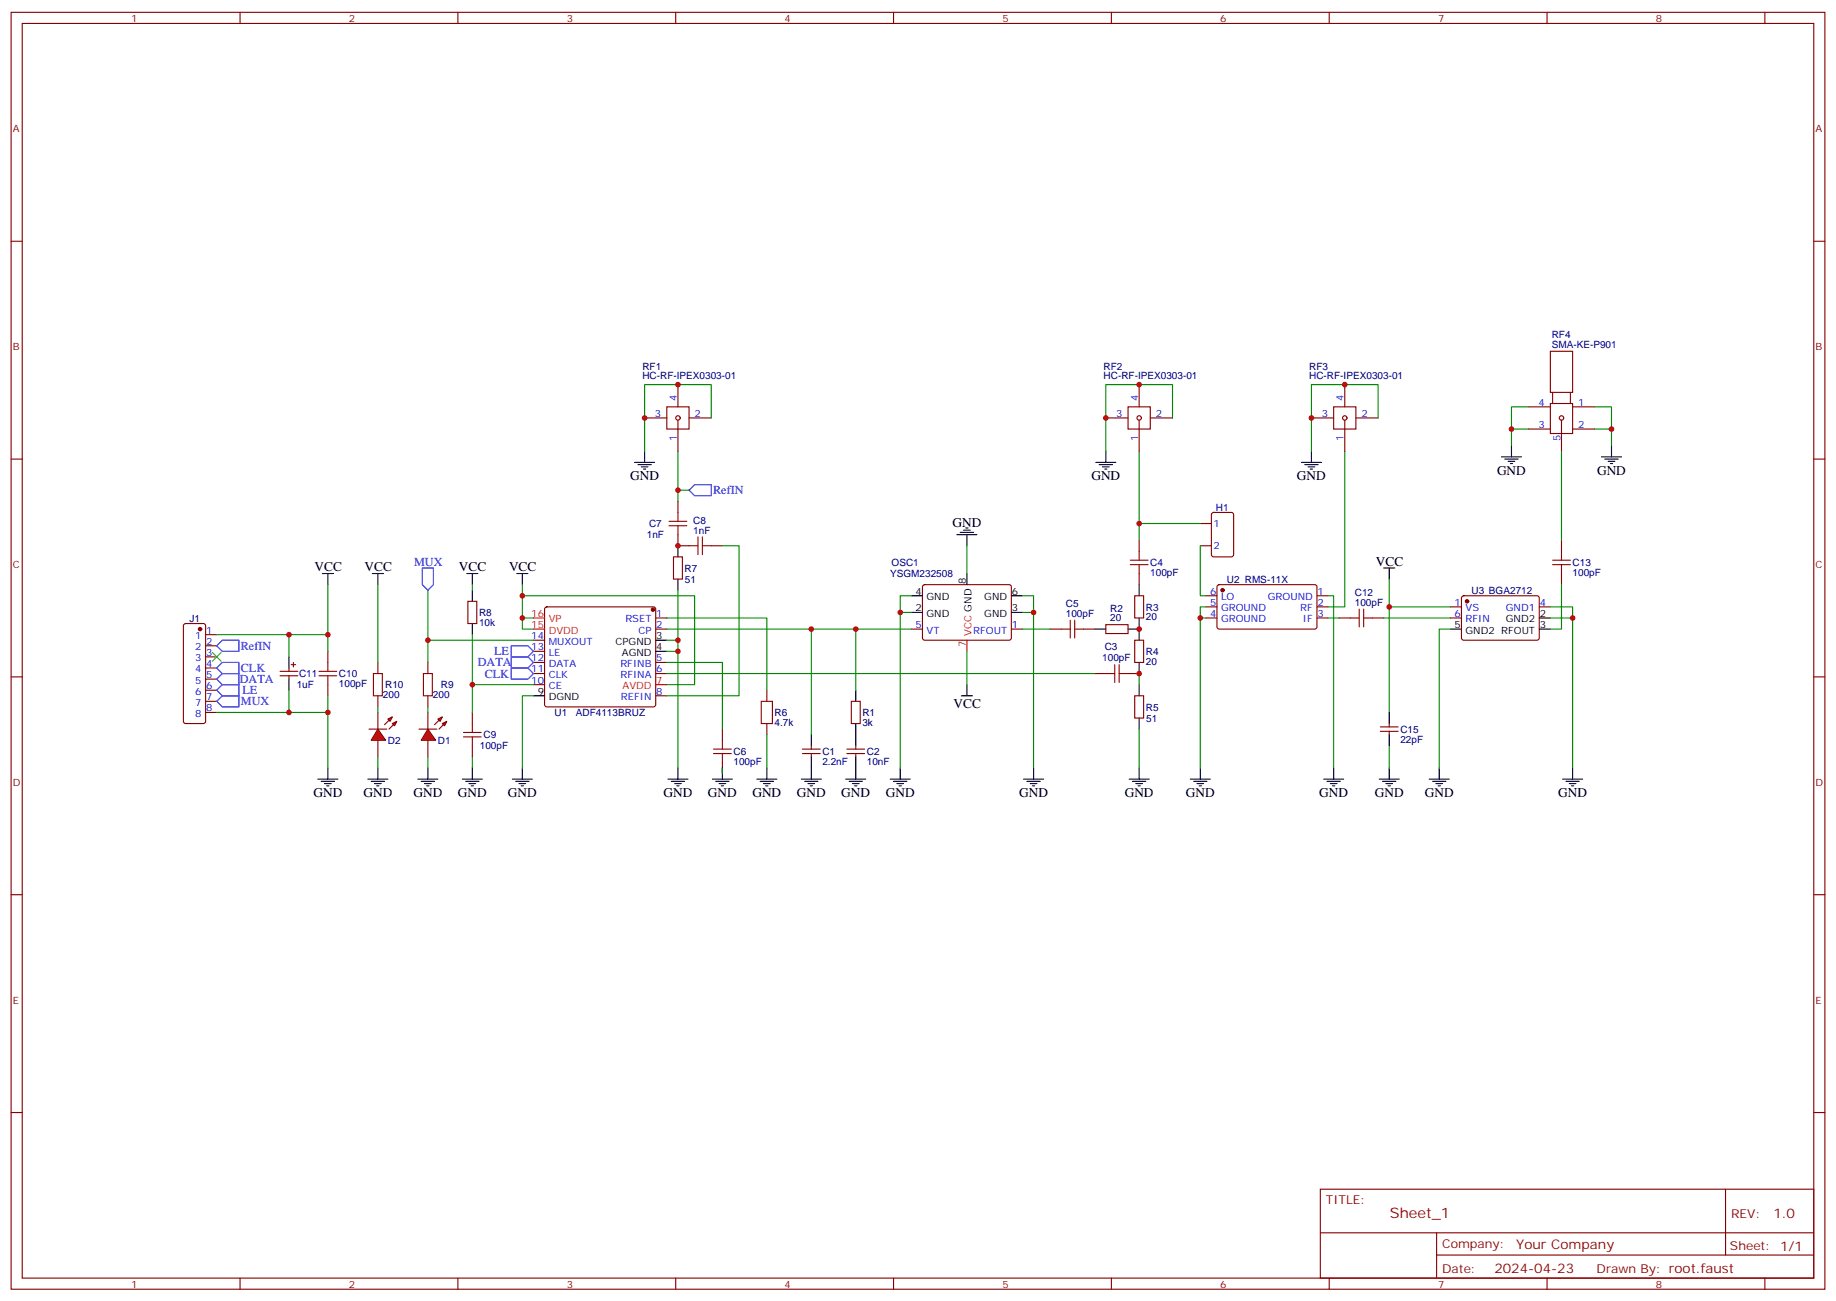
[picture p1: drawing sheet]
<svg xmlns="http://www.w3.org/2000/svg" width="583mm" height="413mm" viewBox="0 0 583 413" stroke-linecap="round" stroke-linejoin="round" font-family="sans-serif">
<g fill="none" stroke="#870000" stroke-width=".35">
<path d="M3.5 3.9h575.8v405.4h-575.8zM7.1 7.4h568.6v398.3h-568.6zM76.2 3.9v3.5M145.3 3.9v3.5M214.5 3.9v3.5M283.6 3.9v3.5M352.8 3.9v3.5M421.9 3.9v3.5M491.1 3.9v3.5M560.2 3.9v3.5M3.5 76.6h3.6M575.7 76.6h3.6"/>
<path d="M3.5 145.7h3.6M215.2 159.1v3.6M575.7 145.7h3.6M213.8 176.8h2.8v7h-2.8zM215.2 169.7v3.5h3.5M225.8 173.2h3.5M361.6 171.5v3.5M381 173.2h3.5M381 166.2h3.5M384.8 162.9l.4-.2h5.7l.6 .4 .1 13-.5 .6-5.9 .1-.6-.5-.1-12.9zM58.4 198.2l.5-.3h5.7l.5 .3 .2 .4v30.4l-.3 .5-.4 .2h-5.7l-.5-.2-.2-.5v-30.4zM148.5 190.9h2.8v7h-2.8z"/>
<path d="M173.1 192.9l.5-.2h33.8l.5 .2 .2 .5v30.3l-.2 .5-.5 .2h-33.8l-.5-.2-.2-.5v-30.3zM208.1 196.2h3.6M208.1 199.7h3.6M289.3 199.7h3.5M293 185.8l.5-.2 27.1 .1 .4 .6v16.5l-.7 .4h-27.1l-.4-.7v-16.2zM321 199.7h3.6M333.4 199.7h3.5M344 199.7h3.5M351 198.3h7.1v2.8h-7.1zM360.2 189.1h2.8v7.1h-2.8zM361.6 182.1v3.5M382.8 196.2h3.5"/>
<path d="M382.8 189.1h3.5M382.8 192.7h3.5M386.5 185.8l.5-.2 30.6 .1 .4 .6v13l-.7 .4-30.6-.1-.4-.6v-12.7zM418 196.2h3.6M418 189.1h3.6M418 192.7h3.6M3.5 214.9h3.6M65.3 201.5h3.5M65.3 205h3.5M65.3 208.5h3.5M65.3 212.1h3.5M65.3 215.6h3.5"/>
<path d="M65.3 219.1h3.5M169.3 210.3h3.6M169.3 213.8h3.6M169.3 217.3h3.6M169.3 206.8h3.6M169.3 203.2h3.6M208.1 210.3h3.6M208.1 213.8h3.6M243.4 219.1v3.5M347.5 213.8h3.5M358.1 213.8h3.5M360.2 203.2h2.8v7.1h-2.8z"/>
<path d="M575.7 214.9h3.6M65.3 222.6h3.5M65.3 226.2h3.5M149.9 226.2v3.5M149.9 236.7v3.6M208.1 220.9h3.6M229.3 231.5v3.5M243.4 229.7v3.5M254.7 237.8h5.6M254.7 239.2h5.6M257.5 236.7v1.1M257.5 239.2v1.1"/>
<path d="M268.8 237.8h5.7M268.8 239.2h5.7M270.2 222.6h2.8v7.1h-2.8zM271.6 236.7v1.1M271.6 239.2v1.1M360.2 220.9h2.8v7h-2.8zM229.3 242v3.6M3.5 284h3.6M575.7 284h3.6M3.5 353.2h3.6M575.7 353.2h3.6M419.1 377.5h156.6v28.2h-156.6z"/>
<path d="M547.7 377.5v20.9M419.1 391.4h156.5M456 398.4h119.6M456 391.4v14.1M76.2 405.7v3.6M145.3 405.7v3.6M214.5 405.7v3.6M283.6 405.7v3.6M352.8 405.7v3.6M421.9 405.7v3.6M491.1 405.7v3.6M560.2 405.7v3.6"/>
</g>
<g fill="#870000" stroke="#870000" stroke-width=".35">
<circle cx="207.3" cy="193.5" r=".53"/>
<circle cx="388.1" cy="187.4" r=".53"/>
<circle cx="63.5" cy="199.7" r=".53"/>
</g>
<g fill="none" stroke="#000" stroke-width=".35">
<path d="M413.1 146.8h6.4M414.2 147.5h4.2M415.2 148.2h2.1M415.9 148.9h.7M416.3 143.3v3.5M215.2 173.2v3.6M303.7 169.7h6.4M304.8 169h4.2M305.9 168.3h2.1M306.6 167.6h.7M306.9 169.7v3.5M148.2 182.1h3.5"/>
<path d="M149.9 182.1v3.5M149.9 187.4v3.5M149.9 197.9v3.6M164 182.1h3.6M165.8 182.1v3.5M215.2 183.8v3.6M289.3 194.4h3.5M289.3 189.1h3.5M306.9 182.1v3.5M321 194.4h3.6M321 189.1h3.6M347.5 199.7h3.5"/>
<path d="M358.1 199.7h3.5M361.6 185.6v3.5M361.6 196.2v7M208.1 203.2h3.6M208.1 206.8h3.6M271.6 219.1v3.5M306.9 217.3v3.6M361.6 210.3v3.5M361.6 217.3v3.6M169.3 220.9h3.6M257.5 233.2v3.5M271.6 229.7v7"/>
<path d="M305.2 220.9h3.5M361.6 227.9v3.6M146.8 247.3h6.3M147.8 248h4.2M148.9 248.7h2.1M149.6 249.4h.7M149.9 243.8v3.5M162.6 247.3h6.4M163.7 248h4.2M164.7 248.7h2.2M165.5 249.4h.7M165.8 243.8v3.5"/>
<path d="M212 247.3h6.4M213.1 248h4.2M214.1 248.7h2.2M214.8 249.4h.7M215.2 243.8v3.5M226.1 247.3h6.4M227.2 248h4.2M228.2 248.7h2.2M229 249.4h.7M229.3 243.8v3.5M240.2 247.3h6.4M241.3 248h4.2"/>
<path d="M242.4 248.7h2.1M243.1 249.4h.7M243.4 243.8v3.5M254.4 247.3h6.3M255.4 248h4.2M256.5 248.7h2.1M257.2 249.4h.7M257.5 240.3v7M268.5 247.3h6.3M269.5 248h4.3M270.6 248.7h2.1M271.3 249.4h.7"/>
<path d="M271.6 240.3v7M282.6 247.3h6.3M283.6 248h4.3M284.7 248.7h2.1M285.4 249.4h.7M285.8 243.8v3.5M324.9 247.3h6.4M326 248h4.2M327 248.7h2.1M327.7 249.4h.7M328.1 243.8v3.5M358.4 247.3h6.4"/>
<path d="M359.5 248h4.2M360.5 248.7h2.2M361.2 249.4h.7M361.6 243.8v3.5M377.8 247.3h6.4M378.9 248h4.2M379.9 248.7h2.2M380.6 249.4h.8M381 243.8v3.5M420.2 247.3h6.3M421.2 248h4.2M422.3 248.7h2.1"/>
<path d="M423 249.4h.7M423.3 243.8v3.5"/>
</g>
<path d="M169.3 199.7h3.6M169.3 196.2h3.6M208.1 217.3h3.6M306.9 203.2v3.6" fill="none" stroke="#f00" stroke-width=".35"/>
<g fill="none" stroke="#a10000" stroke-width=".35">
<path d="M212.4 165.5h5.6M212.4 166.9h5.6M215.2 162.7v2.8M215.2 166.9v2.8M218.7 173.2h2.8M221.5 170.4v5.7M223 173.2h2.8M223 170.4v5.7M358.8 179.2h5.6M358.8 177.8h5.6M361.6 175v2.8M361.6 179.2v2.9"/>
<path d="M336.9 199.7h2.8M339.7 196.9v5.6M341.1 199.7h2.9M341.1 196.9v5.6M351 213.8h2.8M353.8 211v5.6M355.2 211v5.6M355.2 213.8h2.9M147.1 233.9h5.7M147.1 232.5h5.7M149.9 229.7v2.8M149.9 233.9v2.8"/>
<path d="M226.5 239.2h5.6M226.5 237.8h5.6M229.3 235v2.8M229.3 239.2v2.8M241.7 222.6h3.5v7.1h-3.5z"/>
</g>
<g fill="none" stroke="#008700" stroke-width=".35">
<path d="M215.2 143.3v15.8M215.2 155.6h3.5M361.6 143.3v28.2M426.9 143.3v49.4h-5.3M229.3 173.2h5.3v47.7h-22.9M306.9 173.2v8.9M361.6 166.2h19.4M381 173.2v15.9h1.8M149.9 185.6v1.8M165.8 185.6v14.1h3.5M165.8 189.1h54.7v28.2h-8.8M165.8 196.2h3.5"/>
<path d="M211.7 196.2h31.7v22.9M211.7 199.7h77.6M215.2 187.4v15.8M257.5 199.7v33.5M271.6 199.7v19.4M285.8 194.4h3.5M289.3 189.1h-3.5v54.7M324.6 189.1h3.5v54.7M324.6 199.7h8.8M324.6 194.4h3.5M381 196.2h1.8M382.8 192.7h-1.8v51.1"/>
<path d="M421.6 189.1h1.7v54.7M149.9 201.5v24.7M149.9 217.3h19.4M211.7 210.3h17.6v21.2M211.7 203.2h3.5v40.6M211.7 213.8h135.8M211.7 206.8h3.5M306.9 206.8v10.5M361.6 213.8v3.5M169.3 220.9h-3.5v22.9M243.4 233.2v10.6M361.6 231.5v12.3"/>
<path d="M149.9 240.3v3.5M229.3 243.8v1.8"/>
</g>
<path d="M218.7 155.6l1.8-1.8h5.3v3.6h-5.3z" fill="none" stroke="#00f" stroke-width=".35"/>
<g fill="#f00" stroke="#870000" stroke-width=".35">
<path d="M135.8 231.5l2.5 3.5h-4.6z"/>
<path d="M133 231.5h5.6z"/>
</g>
<g fill="#870000" stroke="#870000" stroke-width=".35">
<path d="M139.3 231.5l1.5-1.5z"/>
<path d="M137.9 230l1.4-1.4z"/>
</g>
<g fill="#f00" stroke="#870000" stroke-width=".35">
<path d="M140.4 229.7l1.4-.7-.7 1.4z"/>
<path d="M139 228.3l1.4-.7-.7 1.4z"/>
</g>
<path d="M135.8 226.2v5.3M135.8 235v5.3" fill="none" stroke="#870000" stroke-width=".35"/>
<path d="M118.2 182.1h3.5M119.9 182.1v3.5M116.8 247.3h6.3M117.8 248h4.3M118.9 248.7h2.1M119.6 249.4h.7M119.9 243.8v3.5M132.6 247.3h6.4M133.7 248h4.2M134.8 248.7h2.1M135.5 249.4h.7M135.8 243.8v3.5" fill="none" stroke="#000" stroke-width=".35"/>
<path d="M135.8 187.4v15.8h33.5M135.8 240.3v3.5" fill="none" stroke="#008700" stroke-width=".35"/>
<path d="M68.8 205l1.8-1.8h5.2v3.6h-5.2zM70.6 213.8h5.2v3.5h-5.2l-1.8-1.7zM70.6 217.3h5.2v3.6h-5.2l-1.8-1.8zM162.3 205h5.3l1.7 1.8-1.7 1.7h-5.3zM162.3 208.5h5.3l1.7 1.8-1.7 1.8h-5.3zM162.3 212.1h5.3l1.7 1.7-1.7 1.8h-5.3zM70.6 220.9h5.2v3.5h-5.2l-1.8-1.8z" fill="none" stroke="#00f" stroke-width=".35"/>
<g fill="#f00" stroke="#870000" stroke-width=".35">
<path d="M119.9 231.5l2.5 3.5h-4.6z"/>
<path d="M117.1 231.5h5.7z"/>
</g>
<g fill="#870000" stroke="#870000" stroke-width=".35">
<path d="M124.9 230l-1.4 1.5z"/>
<path d="M122.1 230l1.4-1.4z"/>
</g>
<g fill="#f00" stroke="#870000" stroke-width=".35">
<path d="M124.5 229.7l1.4-.7-.7 1.4z"/>
<path d="M123.1 228.3l1.4-.7-.7 1.4z"/>
</g>
<g fill="none" stroke="#870000" stroke-width=".35">
<path d="M492.1 111.5h7.1v13.1h-7.1zM204.6 132.7h7.1M211.7 129.2h7v7h-7zM215.2 122.1v7.1M215.2 133.4v9.9M218.7 132.7h7.1M351 132.7h7.1M358.1 129.2h7v7h-7zM361.6 122.1v7.1M361.6 133.4v9.9M365.1 132.7h7.1M416.3 132.7h7"/>
<path d="M423.3 129.2h7.1v7h-7.1zM426.9 122.1v7.1M426.9 133.4v9.9M430.4 132.7h7M485.1 129.2h7M485.1 136.2h7M492.1 128.1h7.1v9.5h-7.1zM492.8 124.6v3.5M495.7 133.4v9.9M498.5 124.6v3.5M499.2 129.2h7M499.2 136.2h7"/>
<path d="M495.7 171.5v3.5M425.1 196.2h3.5M435.7 196.2h3.5M460.4 192.7h3.5M460.4 196.2h3.5M464.1 189.3l.5-.2 23.6 .1 .4 .6-.1 13-.6 .4h-23.6l-.4-.7v-12.7zM488.6 192.7h3.5M495.7 182.1v3.5M88.9 213.1h5.6M88.9 214.5h5.6M91.7 212.1v1M91.7 214.5v1.1"/>
<path d="M92.4 211h1.4M93.1 210.3v1.4M104.1 206.8v3.5M104.1 217.3v3.6M119.9 210.3v3.5M135.8 210.3v3.5M119.9 220.9v3.5M119.9 226.2v5.3M119.9 235v5.3M135.8 220.9v3.5M438.1 232.2h5.7M438.1 230.8h5.7"/>
<path d="M441 229.7v1.1M441 232.2v1"/>
<circle cx="215.2" cy="132.7" r=".71"/>
<circle cx="361.6" cy="132.7" r=".71"/>
<circle cx="426.9" cy="132.7" r=".71"/>
<circle cx="495.7" cy="132.7" r=".71"/>
</g>
<g fill="none" stroke="#a10000" stroke-width=".35">
<path d="M492.8 177.8h5.7M492.8 179.2h5.7M495.7 175v2.8M495.7 179.2v2.9M428.6 196.2h2.8M431.4 193.4v5.6M432.9 196.2h2.8M432.9 193.4v5.6M101.2 214.5h5.7M101.2 213.1h5.7M104.1 210.3v2.8M104.1 214.5v2.8"/>
<path d="M118.5 213.8h2.9v7.1h-2.9zM134.4 213.8h2.8v7.1h-2.8z"/>
</g>
<g fill="none" stroke="#008700" stroke-width=".35">
<path d="M225.8 132.7v-10.6h-21.2v21.2M372.2 132.7v-10.6h-21.2v21.2M437.4 132.7v-10.6h-21.1v21.2M479.8 136.2h5.3M485.1 129.2h-5.3v12.3M506.2 129.2h5.3v12.3M506.2 136.2h5.3M495.7 143.3v28.2M104.1 185.6v21.2M119.9 185.6v24.7M421.6 196.2h3.5M439.2 196.2h21.2"/>
<path d="M441 183.8v42.4M441 192.7h19.4M460.4 199.7h-3.6v44.1M492.1 196.2h7.1v47.6M492.1 192.7h7.1v3.5M495.7 185.6v14.1h-3.6M68.8 201.5h22.9M91.7 219.1v7.1h12.4M104.1 201.5h-12.4v7M135.8 203.2v7.1M68.8 226.2h22.9M104.1 220.9v22.9"/>
<path d="M119.9 224.4v1.8M135.8 224.4v1.8M441 236.7v7.1M119.9 240.3v3.5"/>
</g>
<path d="M134.1 180.3h3.5v5.3l-1.8 1.8-1.7-1.8zM68.8 212.1l1.8-1.8h5.2v3.5h-5.2z" fill="none" stroke="#00f" stroke-width=".35"/>
<g fill="none" stroke="#000" stroke-width=".35">
<path d="M201.4 146.8h6.4M202.5 147.5h4.2M203.6 148.2h2.1M204.3 148.9h.7M204.6 143.3v3.5M347.8 146.8h6.4M348.9 147.5h4.2M350 148.2h2.1M350.7 148.9h.7M351 143.3v3.5M476.6 145h6.4M477.7 145.7h4.2"/>
<path d="M478.7 146.4h2.1M479.4 147.1h.7M479.8 141.5v3.5M508.4 145h6.3M509.4 145.7h4.2M510.5 146.4h2.1M511.2 147.1h.7M511.5 141.5v3.5M102.3 182.1h3.5M104.1 182.1v3.5M439.2 180.3h3.5M441 180.3v3.5"/>
<path d="M460.4 199.7h3.5M488.6 196.2h3.5M488.6 199.7h3.5M91.7 208.5v3.6M91.7 215.6v3.5M441 226.2v3.5M441 233.2v3.5M100.9 247.3h6.3M102 248h4.2M103 248.7h2.1M103.7 249.4h.7M104.1 243.8v3.5"/>
<path d="M437.8 247.3h6.3M438.9 248h4.2M439.9 248.7h2.1M440.6 249.4h.7M441 243.8v3.5M453.7 247.3h6.3M454.7 248h4.3M455.8 248.7h2.1M456.5 249.4h.7M456.8 243.8v3.5M496 247.3h6.4M497.1 248h4.2"/>
<path d="M498.1 248.7h2.1M498.8 249.4h.7M499.2 243.8v3.5"/>
</g>
<circle cx="465.7" cy="190.9" r=".53" fill="#870000" stroke="#870000" stroke-width=".35"/>
<path d="M67.4 207.1l2.8 2.8M70.2 207.1l-2.8 2.8" fill="none" stroke="#3c3" stroke-width=".35"/>
<g fill="#c00">
<circle cx="361.6" cy="199.7" r=".88"/>
<circle cx="361.6" cy="213.8" r=".88"/>
<circle cx="285.8" cy="194.4" r=".88"/>
<circle cx="271.6" cy="199.7" r=".88"/>
<circle cx="257.5" cy="199.7" r=".88"/>
<circle cx="328.1" cy="194.4" r=".88"/>
<circle cx="215.2" cy="206.8" r=".88"/>
<circle cx="165.8" cy="196.2" r=".88"/>
<circle cx="165.8" cy="189.1" r=".88"/>
<circle cx="215.2" cy="203.2" r=".88"/>
<circle cx="215.2" cy="173.2" r=".88"/>
<circle cx="361.6" cy="166.2" r=".88"/>
<circle cx="381" cy="196.2" r=".88"/>
<circle cx="215.2" cy="155.6" r=".88"/>
<circle cx="149.9" cy="217.3" r=".88"/>
<circle cx="135.8" cy="203.2" r=".88"/>
<circle cx="104.1" cy="201.5" r=".88"/>
<circle cx="104.1" cy="226.2" r=".88"/>
<circle cx="91.7" cy="201.5" r=".88"/>
<circle cx="91.7" cy="226.2" r=".88"/>
<circle cx="511.5" cy="136.2" r=".88"/>
<circle cx="479.8" cy="136.2" r=".88"/>
<circle cx="441" cy="192.7" r=".88"/>
<circle cx="416.3" cy="132.7" r=".88"/>
<circle cx="426.9" cy="122.1" r=".88"/>
<circle cx="351" cy="132.7" r=".88"/>
<circle cx="361.6" cy="122.1" r=".88"/>
<circle cx="204.6" cy="132.7" r=".88"/>
<circle cx="215.2" cy="122.1" r=".88"/>
<circle cx="499.2" cy="196.2" r=".88"/>
</g>
<text font-size="4.6" fill="#800" x="441.2" y="386.5">Sheet_1</text>
<g font-size="4.2">
<text x="200" y="152.4">GND</text>
<text x="346.4" y="152.4">GND</text>
<text x="411.7" y="152.4">GND</text>
<text x="475.2" y="150.7">GND</text>
<text x="506.9" y="150.7">GND</text>
<text x="302.3" y="167.3">GND</text>
<text x="436.7" y="179.6">VCC</text>
<text x="99.8" y="181.4">VCC</text>
<text x="115.7" y="181.4">VCC</text>
<text x="145.7" y="181.4">VCC</text>
<text x="161.6" y="181.4">VCC</text>
<text x="302.7" y="224.8">VCC</text>
<text x="99.5" y="253">GND</text>
<text x="115.4" y="253">GND</text>
<text x="131.2" y="253">GND</text>
<text x="145.3" y="253">GND</text>
<text x="161.2" y="253">GND</text>
<text x="210.6" y="253">GND</text>
<text x="224.7" y="253">GND</text>
<text x="238.8" y="253">GND</text>
<text x="252.9" y="253">GND</text>
<text x="267.1" y="253">GND</text>
<text x="281.2" y="253">GND</text>
<text x="323.5" y="253">GND</text>
<text x="357" y="253">GND</text>
<text x="376.4" y="253">GND</text>
<text x="418.7" y="253">GND</text>
<text x="436.4" y="253">GND</text>
<text x="452.3" y="253">GND</text>
<text x="494.6" y="253">GND</text>
</g>
<g font-size="4.2" fill="#800">
<text x="562.9" y="386.8">1.0</text>
<text x="481.3" y="396.3">Your Company</text>
<text x="474.4" y="404.1">2024-04-23</text>
</g>
<g font-size="3.9" fill="#00f">
<text x="226.4" y="157">RefIN</text>
<text x="131.4" y="179.8">MUX</text>
<text x="76.4" y="206.3">RefIN</text>
<text x="156.8" y="208">LE</text>
<text x="76.4" y="213.3">CLK</text>
<text x="151.7" y="211.6">DATA</text>
<text x="153.8" y="215.1">CLK</text>
<text x="76.1" y="216.8">DATA</text>
<text x="76.9" y="220.4">LE</text>
<text x="76.5" y="223.9">MUX</text>
</g>
<g font-size="3.9" fill="#800">
<text x="420.9" y="382.1">TITLE:</text>
<text x="549.5" y="386.8">REV:</text>
<text x="457.8" y="396.3">Company:</text>
<text x="549.1" y="396.9">Sheet: 1/1</text>
<text x="457.8" y="404">Date:</text>
<text x="506.8" y="404.1">Drawn By: root.faust</text>
</g>
<g font-size="3.2" fill="#800">
<text x="41.6" y="6.9">1</text>
<text x="110.8" y="6.9">2</text>
<text x="179.9" y="6.9">3</text>
<text x="249.1" y="6.9">4</text>
<text x="318.2" y="6.9">5</text>
<text x="387.3" y="6.9">6</text>
<text x="456.5" y="6.9">7</text>
<text x="525.6" y="6.9">8</text>
<text x="4.1" y="42">A</text>
<text x="576.3" y="42">A</text>
<text x="4.1" y="111.2">B</text>
<text x="576.3" y="111.2">B</text>
<text x="4.1" y="180.3">C</text>
<text x="576.3" y="180.3">C</text>
<text x="4.1" y="249.4">D</text>
<text x="576.3" y="249.4">D</text>
<text x="4.1" y="318.6">E</text>
<text x="576.3" y="318.6">E</text>
<text x="41.6" y="408.7">1</text>
<text x="110.8" y="408.7">2</text>
<text x="179.9" y="408.7">3</text>
<text x="249.1" y="408.7">4</text>
<text x="318.2" y="408.7">5</text>
<text x="387.3" y="408.7">6</text>
<text x="456.5" y="408.7">7</text>
<text x="525.6" y="408.7">8</text>
</g>
<g font-size="3.2" fill="#000080">
<text x="492.5" y="107.3">RF4</text>
<text x="492.5" y="110.5">SMA-KE-P901</text>
<text x="203.9" y="117.3">RF1</text>
<text x="350.3" y="117.3">RF2</text>
<text x="415.6" y="117.3">RF3</text>
<text x="203.9" y="120.3">HC-RF-IPEX0303-01</text>
<text x="350.3" y="120.3">HC-RF-IPEX0303-01</text>
<text x="415.6" y="120.3">HC-RF-IPEX0303-01</text>
<text x="206" y="167.3">C7</text>
<text x="220.1" y="166.3">C8</text>
<text x="386" y="162.1">H1</text>
<text x="205.3" y="170.9">1nF</text>
<text x="220.1" y="169.4">1nF</text>
<text x="283" y="179.8">OSC1</text>
<text x="365.1" y="179.8">C4</text>
<text x="499.2" y="179.7">C13</text>
<text x="217.3" y="181.5">R7</text>
<text x="217.4" y="185">51</text>
<text x="282.6" y="183.3">YSGM232508</text>
<text x="365.1" y="182.8">100pF</text>
<text x="389.5" y="185">U2 RMS-11X</text>
<text x="499.2" y="182.8">100pF</text>
<text x="430.1" y="189.2">C12</text>
<text x="467.1" y="188.5">U3 BGA2712</text>
<text x="60.1" y="197.3">J1</text>
<text x="152" y="195.6">R8</text>
<text x="338.3" y="195.8">100pF</text>
<text x="338.3" y="192.8">C5</text>
<text x="352.4" y="197.2">20</text>
<text x="352.4" y="194.2">R2</text>
<text x="363.7" y="196.9">20</text>
<text x="363.7" y="193.9">R3</text>
<text x="430.1" y="192.3">100pF</text>
<text x="152" y="198.8">10k</text>
<text x="349.9" y="209.7">100pF</text>
<text x="350.7" y="206.2">C3</text>
<text x="363.7" y="208">R4</text>
<text x="94.9" y="215">C11</text>
<text x="107.6" y="215">C10</text>
<text x="363.7" y="211">20</text>
<text x="94.2" y="218.5">1uF</text>
<text x="107.6" y="218.2">100pF</text>
<text x="121.5" y="221.7">200</text>
<text x="122.3" y="218.5">R10</text>
<text x="137.4" y="221.7">200</text>
<text x="139.9" y="218.5">R9</text>
<text x="176" y="227.3">U1</text>
<text x="182.8" y="227.3">ADF4113BRUZ</text>
<text x="245.9" y="227.3">R6</text>
<text x="273.8" y="227.4">R1</text>
<text x="363.7" y="225.6">R5</text>
<text x="245.9" y="230.5">4.7k</text>
<text x="273.8" y="230.4">3k</text>
<text x="363.8" y="229.1">51</text>
<text x="444.5" y="232.6">C15</text>
<text x="123.1" y="236.3">D2</text>
<text x="139" y="236.3">D1</text>
<text x="152.3" y="237.9">100pF</text>
<text x="153.5" y="234.4">C9</text>
<text x="232.8" y="239.7">C6</text>
<text x="261.1" y="239.7">C1</text>
<text x="275.2" y="239.7">C2</text>
<text x="444.5" y="235.7">22pF</text>
<text x="232.8" y="242.8">100pF</text>
<text x="261.1" y="242.8">2.2nF</text>
<text x="275.2" y="242.8">10nF</text>
</g>
<g font-size="3.2" fill="#00f">
<text x="214.8" y="127.4" transform="rotate(-90 214.8 127.4)">4</text>
<text x="361.2" y="127.4" transform="rotate(-90 361.2 127.4)">4</text>
<text x="426.5" y="127.4" transform="rotate(-90 426.5 127.4)">4</text>
<text x="488.3" y="128.8">4</text>
<text x="500.9" y="128.8">1</text>
<text x="207.9" y="132.3">3</text>
<text x="220.5" y="132.3">2</text>
<text x="354.3" y="132.3">3</text>
<text x="366.9" y="132.3">2</text>
<text x="419.6" y="132.3">3</text>
<text x="432.2" y="132.3">2</text>
<text x="488.3" y="135.9">3</text>
<text x="500.9" y="135.9">2</text>
<text x="214.8" y="140" transform="rotate(-90 214.8 140)">1</text>
<text x="361.2" y="140" transform="rotate(-90 361.2 140)">1</text>
<text x="426.5" y="140" transform="rotate(-90 426.5 140)">1</text>
<text x="495.3" y="140" transform="rotate(-90 495.3 140)">5</text>
<text x="385.2" y="167.3">1</text>
<text x="385.2" y="174.3">2</text>
<text x="384.1" y="188.8">6</text>
<text x="387.6" y="190.5">LO</text>
<text x="402.4" y="190.5">GROUND</text>
<text x="418.2" y="188.8">1</text>
<text x="198.5" y="197.6">RSET</text>
<text x="208.3" y="195.8">1</text>
<text x="384.1" y="192.3">5</text>
<text x="384.1" y="195.8">4</text>
<text x="387.6" y="194.1">GROUND</text>
<text x="387.6" y="197.6">GROUND</text>
<text x="412.7" y="194.1">RF</text>
<text x="413.6" y="197.6">IF</text>
<text x="418.2" y="195.8">3</text>
<text x="418.2" y="192.3">2</text>
<text x="461.7" y="192.3">1</text>
<text x="461.7" y="195.8">6</text>
<text x="465.2" y="194.1">VS</text>
<text x="465.2" y="197.6">RFIN</text>
<text x="478" y="194.1">GND1</text>
<text x="488.8" y="192.3">4</text>
<text x="61.9" y="202.9">1</text>
<text x="65.4" y="201.1">1</text>
<text x="168.7" y="202.9">14</text>
<text x="202.7" y="201.1">CP</text>
<text x="208.3" y="199.4">2</text>
<text x="290.6" y="199.4">5</text>
<text x="294.1" y="201.1">VT</text>
<text x="308.9" y="201.1">RFOUT</text>
<text x="321.2" y="199.4">1</text>
<text x="61.9" y="206.4">2</text>
<text x="61.9" y="209.9">3</text>
<text x="65.4" y="204.6">2</text>
<text x="65.4" y="208.2">3</text>
<text x="168.7" y="209.9">12</text>
<text x="168.7" y="206.4">13</text>
<text x="174.2" y="208.2">LE</text>
<text x="174.2" y="204.6">MUXOUT</text>
<text x="208.3" y="209.9">5</text>
<text x="61.9" y="213.5">4</text>
<text x="65.4" y="211.7">4</text>
<text x="65.4" y="215.2">5</text>
<text x="168.7" y="213.5">11</text>
<text x="174.2" y="215.2">CLK</text>
<text x="174.2" y="211.7">DATA</text>
<text x="196.9" y="211.7">RFINB</text>
<text x="196.9" y="215.2">RFINA</text>
<text x="208.3" y="213.5">6</text>
<text x="61.9" y="217">5</text>
<text x="61.9" y="220.5">6</text>
<text x="65.4" y="218.8">6</text>
<text x="168.7" y="217">10</text>
<text x="174.2" y="218.8">CE</text>
<text x="208.3" y="220.5">8</text>
<text x="61.9" y="224">7</text>
<text x="61.9" y="227.6">8</text>
<text x="65.4" y="222.3">7</text>
<text x="65.4" y="225.8">8</text>
<text x="197.1" y="222.3">REFIN</text>
</g>
<g font-size="3.2">
<text x="306.6" y="185.4" transform="rotate(-90 306.6 185.4)">8</text>
<text x="290.6" y="188.8">4</text>
<text x="294.1" y="190.5">GND</text>
<text x="312.4" y="190.5">GND</text>
<text x="321.2" y="188.8">6</text>
<text x="290.6" y="194.1">2</text>
<text x="294.1" y="195.8">GND</text>
<text x="312.4" y="195.8">GND</text>
<text x="321.2" y="194.1">3</text>
<text x="478" y="197.6">GND2</text>
<text x="488.8" y="195.8">2</text>
<text x="208.3" y="202.9">3</text>
<text x="461.7" y="199.4">5</text>
<text x="465.2" y="201.1">GND2 RFOUT</text>
<text x="488.8" y="199.4">3</text>
<text x="195.4" y="204.6">CPGND</text>
<text x="197.4" y="208.2">AGND</text>
<text x="208.3" y="206.4">4</text>
<text x="170.7" y="220.5">9</text>
<text x="174.2" y="222.3">DGND</text>
</g>
<g font-size="3.2" fill="#f00">
<text x="168.7" y="195.8">16</text>
<text x="174.2" y="197.6">VP</text>
<text x="168.7" y="199.4">15</text>
<text x="174.2" y="201.1">DVDD</text>
<text x="308.3" y="201.9" transform="rotate(-90 308.3 201.9)">VCC GND</text>
<text x="306.6" y="205.4" transform="rotate(-90 306.6 205.4)">7</text>
<text x="197.6" y="218.8">AVDD</text>
<text x="208.3" y="217">7</text>
</g>
</svg>
